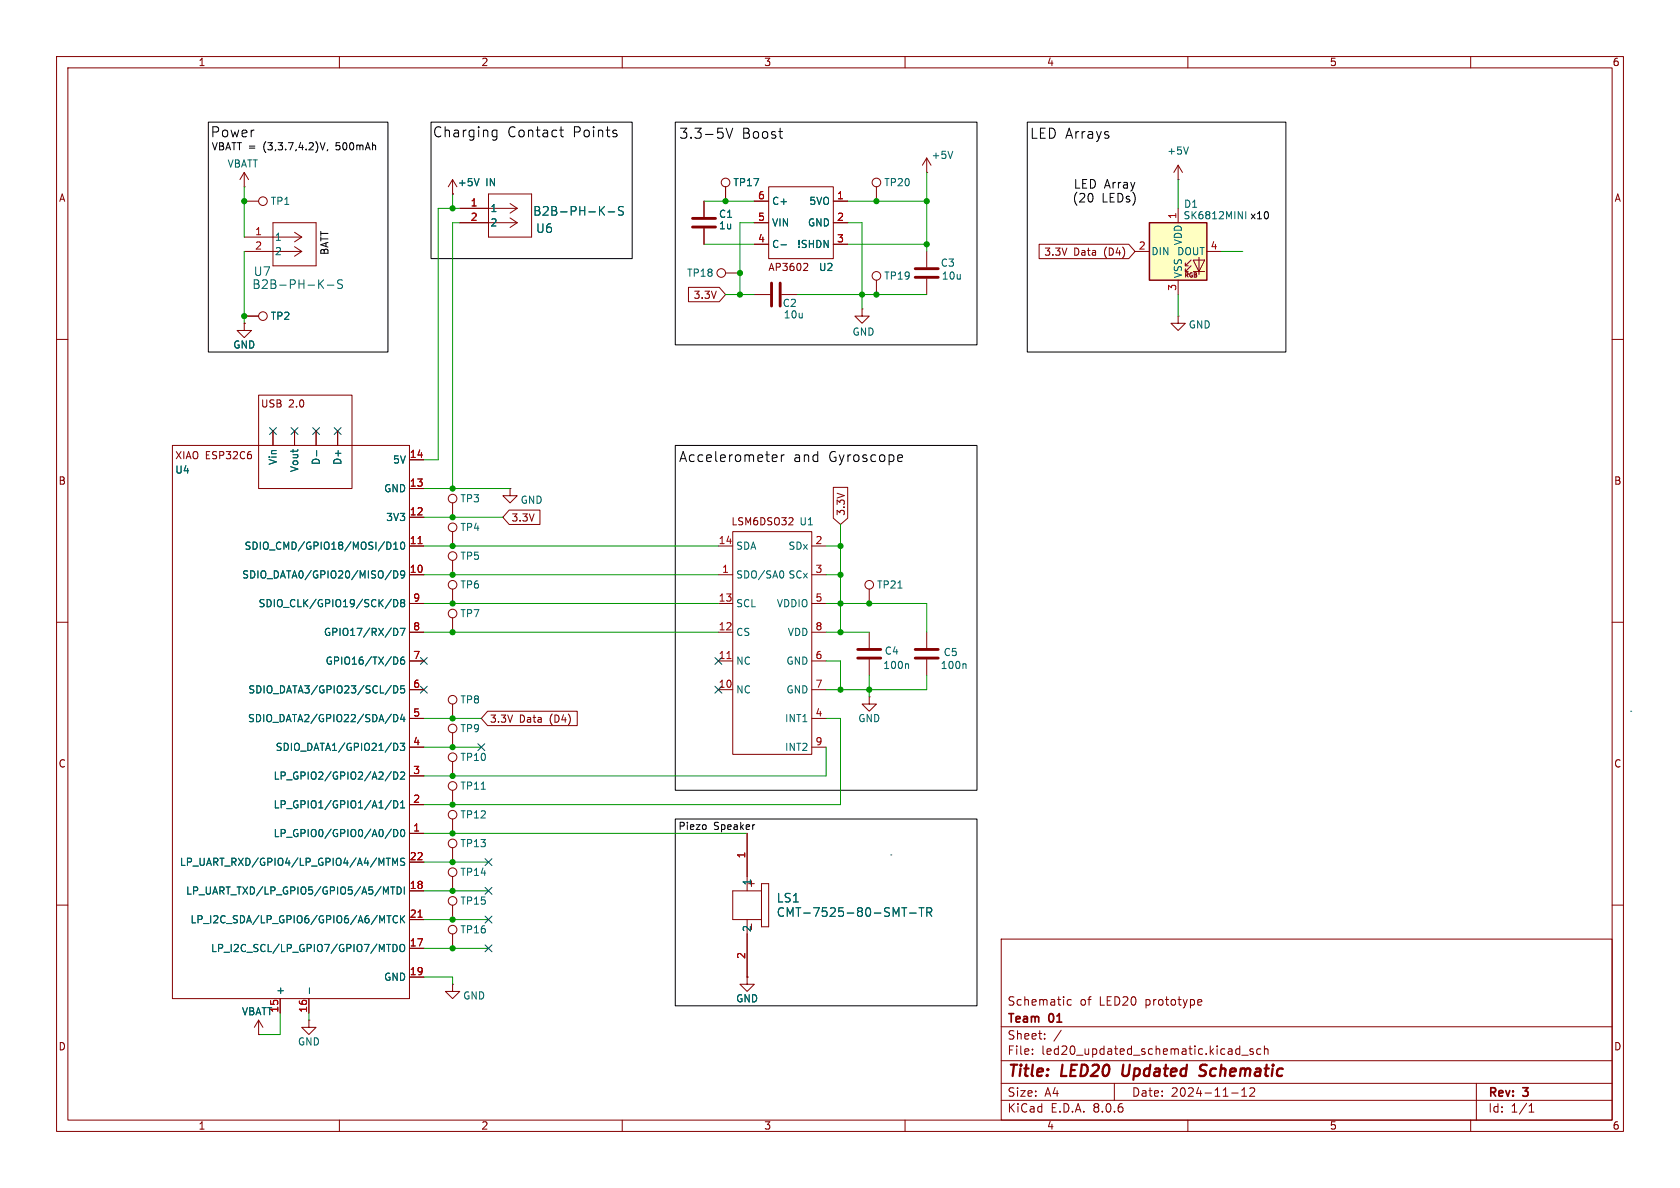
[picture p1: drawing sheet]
<svg xmlns="http://www.w3.org/2000/svg" width="297mm" height="210mm" viewBox="0 0 297 210" stroke-linecap="round" stroke-linejoin="round" font-family="sans-serif">
<g fill="none" stroke="#840000" stroke-width=".18">
<path d="M10 10h277v190h-277zM12 12h273v186h-273zM60 10v2M110 10v2M160 10v2M210 10v2M260 10v2M124.5 35.6v2.8M128.3 33v2.6M154.9 33v2.6M10 60h2M124.5 40.4v2.8"/>
<path d="M128.3 48.3h2.5M285 60h2M80 94v2.5M80 99.1v2.5M127 96.5h2.5M129.5 94h14v39.4h-14zM139.4 92.8h.8M140.1 91.6v.5M143.5 96.5h2.5M10 110h2M80 104.1v2.6M127 101.6h2.5"/>
<path d="M127 116.8h2.5M127 111.8h2.5M127 106.7h2.5M143.5 101.6h2.5M143.5 116.8h2.5M143.5 111.8h2.5M143.5 106.7h2.5M153.7 104.1v2.6M285 110h2M80 124.5v2.5M80 129.5v2.6M80 134.6v2.6"/>
<path d="M80 139.7v2.5M127 121.9h2.5M143.5 121.9h2.5M143.5 127h2.5M143.5 132.1h2.5M153.7 123.2v1.3h1.2l-1.2 1.2-1.3-1.2h1.3M153.7 123.2h.1M10 160h2M80 144.8v2.5M132.1 147.3v10.2M134.6 156.2h1.3v7.6h-1.3zM134.6 157.5h-5.1v5.1h5.1"/>
<path d="M285 160h2M80 165.1v2.5M132.1 172.7v1.3h1.2l-1.2 1.3-1.3-1.3h1.3M132.1 172.7h.1M132.1 162.6v10.1M132.8 163.3v1M177 166h108v32h-108zM189.4 176.8l-.4-.1-.3 .3v.4l.1 .2h.6M212 176.7l.4 .1 .1 .3-.8 .1M212.4 177.6l-.4 .1M60 198v2M110 198v2"/>
<path d="M160 198v2M177 194.5h108M177 191.5h108M177 187.5h108M177 181.5h108M182.5 186.3v.1M182.5 185.5v.1M184.7 183.6v.1M184.7 182.8v.1M187.6 182.1l-1.3 2M197 191.5v3M210 198v2"/>
<path d="M217.7 193.2h1.2M218.7 185.4l.5 .1M219.2 184.9v1.5M219.2 186.3l-.5 .1M219.5 186.5h1.2M219.5 193.8h.9M219.5 192.7l.5-.4v1.5M221 192.4l.5-.1 .2 .1 .1 .3-.9 1.1h.9M221.5 185.5l-.3-.1-.2 .2v.2l.5 .2v.3h-.5M222.9 185.5l-.4-.1-.3 .3v.4l.1 .2h.6M223.5 185.5l.2-.1 .4 .1 .1 .9M223.5 184.9v1.5"/>
<path d="M260 198v2M261 191.5v6.5M270.3 196.6h.9M270.3 195.5l.4-.4v1.5"/>
<circle cx="128.3" cy="32.3" r=".76"/>
<circle cx="154.9" cy="32.3" r=".76"/>
<circle cx="127.5" cy="48.3" r=".76"/>
<circle cx="80" cy="98.3" r=".76"/>
<circle cx="80" cy="93.2" r=".76"/>
<circle cx="80" cy="103.4" r=".76"/>
<circle cx="153.7" cy="103.4" r=".76"/>
<circle cx="80" cy="123.7" r=".76"/>
<circle cx="80" cy="138.9" r=".76"/>
<circle cx="80" cy="133.9" r=".76"/>
<circle cx="80" cy="128.8" r=".76"/>
<circle cx="80" cy="144" r=".76"/>
<circle cx="80" cy="164.3" r=".76"/>
</g>
<path d="M198.6 188.2l-.2 1.6 .3 .4M213 190a.85 .85 0 0 1-1 .1M213.1 188.2l-.7 .1a.46 .46 0 0 0-.3 .5 .46 .46 0 0 0 .4 .4l.5 .2" fill="none" stroke="#840000" stroke-width=".4"/>
<path d="M138.3 100.9a.79 .79 0 0 1 0 1.3M158.7 104h.8M85.1 139.5h.7M159.4 160.5h.9M159.9 160.5v1.5M160.8 161.4h1.2M162.5 160.5h.8M162.9 160.5v1.5M163.9 161.3l.7-.1 .1-.2v-.4l-.3-.1h-.5v1.5M164.2 161.3l.5 .7" fill="none" stroke="#006464" stroke-width=".18"/>
<path d="M128.5 116.4h.7" fill="none" stroke="#a90000" stroke-width=".18"/>
<path d="M122.4 38.6h4.1M122.4 40.1h4.1" fill="none" stroke="#840000" stroke-width=".51"/>
<path d="M203.2 39.4h10.2v10.1h-10.2z" fill="#ffffc2"/>
<g fill="none" stroke="#840000" stroke-width=".18">
<path d="M43.2 33h.1M43.2 35.6h2.5M43.2 30.5l-.8 1.3M43.2 30.5v2.5M43.2 30.5l.7 1.3M48.3 39.4h7.6v7.6h-7.6zM80 34.3h.1M80 31.8v2.5M80 31.8l.8 1.2M80 31.8l-.8 1.2M81.3 39.4h10.1M81.3 36.8h10.1"/>
<path d="M86.4 34.3h7.6v7.6h-7.6zM90.2 38.5l1.2 .9M90.2 36l1.2 .8M91.4 39.4l-1.2 .8M91.4 36.8l-1.2 .9M124.5 35.6v2.8M128.3 33v2.6M133.3 35.6h2.6M133.3 39.4h2.6M135.9 33h11.4v12.7h-11.4zM147.3 35.6h2.6M147.3 39.4h2.6"/>
<path d="M163.8 30.5h.1M163.8 27.9v2.6M163.8 27.9l-.7 1.3M163.8 27.9l.8 1.3M208.3 31.8h.1M208.3 29.2v2.6M208.3 36.8v2.6M208.3 29.2l-.8 1.3M208.3 29.2l.7 1.3M43.2 57.2v1.2h1.2l-1.2 1.3-1.3-1.3h1.3M43.2 57.2h.1M43.2 44.5h10.1"/>
<path d="M43.2 41.9h10.1M43.2 55.9h2.5M52.1 43.6l1.2 .9M52.1 41.1l1.2 .8M53.3 44.5l-1.2 .8M53.3 41.9l-1.2 .9M121.7 50.8h5.5l1.1 1.3-1.1 1.2h-5.5zM124.5 40.4v2.8M133.3 43.2h2.6M133.3 52.1h2.8M138.2 52.1h2.8M142.6 46.6l.2 .2-.1 .3-.7 .7h.8"/>
<path d="M147.3 43.2h2.6M152.4 54.6v1.3h1.3l-1.3 1.3-1.3-1.3h1.3M152.4 54.6h.1M154.9 49.5v2.6M163.8 44.5v2.7M163.8 49.3v2.8M183.7 43.2h15.8l1.2 1.3-1.2 1.2h-15.8zM200.7 44.5h2.5M208.3 55.9v1.3h1.2l-1.2 1.2-1.3-1.2h1.3M208.3 55.9h.1M208.3 49.5v2.6M209.5 48h.6"/>
<path d="M209.5 47h.6M210.6 47l-1.1 1v-.5M210.6 46l-1.1 1v-.5M210.9 46h2.1l-1 2zM210.9 48h2.1M212 45.5v3M213.4 44.5h2.5M30.5 78.7h41.9v97.8h-41.9zM45.7 69.9h16.5v16.5h-16.5zM48.3 76.2v2.5M52.1 76.2v2.5M55.9 76.2v2.5"/>
<path d="M59.7 76.2v2.5M72.4 96.5h2.5M72.4 91.4h2.5M72.4 86.4h2.5M72.4 81.3h2.5M80 88.9v2.5M90 90.2h5.5v2.5h-5.5l-1.1-1.3zM90.2 86.4v1.2h1.2l-1.2 1.3-1.3-1.3h1.3M90.2 86.4h.1M147.3 86.2h2.6v5.4l-1.3 1.1-1.3-1.1zM72.4 101.6h2.5M72.4 116.8h2.5"/>
<path d="M72.4 111.8h2.5M72.4 106.7h2.5M80 109.2v2.6M153.7 111.8v2.8M153.7 116.6v2.8M163.8 111.8v2.8M163.8 116.6v2.8M72.4 137.2h2.5M72.4 132.1h2.5M72.4 127h2.5M72.4 121.9h2.5M86.2 125.7h15.8v2.6h-15.8l-1.1-1.3z"/>
<path d="M72.4 147.3h2.5M72.4 157.5h2.5M72.4 142.2h2.5M72.4 152.4h2.5M80 149.9v2.5M80 154.9v2.6M132.1 147.3v7.6M49.5 176.5v2.6M54.6 176.5v2.6M72.4 167.6h2.5M72.4 172.7h2.5M72.4 162.6h2.5"/>
<path d="M80 174v1.3h1.3l-1.3 1.2-1.3-1.2h1.3M80 174h.1M80 160v2.6M132.1 172.7h.1M132.1 165.1v7.6M45.7 182.9h.1M45.7 180.3l-.7 1.3M45.7 180.3v2.6M45.7 180.3l.8 1.3M54.6 180.3v1.3h1.3l-1.3 1.3-1.3-1.3h1.3M54.6 180.3h.1"/>
<circle cx="46.5" cy="35.6" r=".76"/>
<circle cx="46.5" cy="55.9" r=".76"/>
<circle cx="154.9" cy="48.8" r=".76"/>
<circle cx="80" cy="88.1" r=".76"/>
<circle cx="80" cy="108.5" r=".76"/>
<circle cx="80" cy="149.1" r=".76"/>
<circle cx="80" cy="154.2" r=".76"/>
<circle cx="80" cy="159.3" r=".76"/>
</g>
<path d="M203.2 39.4h10.2v10.1h-10.2z" fill="none" stroke="#840000" stroke-width=".25"/>
<g fill="none" stroke="#006464" stroke-width=".18">
<path d="M84.7 31.6l-.4 1.2M106.2 37.2l.7 .8M106.9 36.5l-.9 .9M107.5 37.5h1.2M110.2 36.6l-.6-.1-.3 .3 .2 .4 .6 .3v.4l-.2 .1h-.6M168.4 26.7l-.4 1.3M210.1 26l-.4 1.2M218.9 37.4l.7 1.3v-1.3M220.2 37.4v1.3M56.6 50.1l.6 .9M57.2 49.5l-.9 .8M57.9 50.4h1.1"/>
<path d="M60.5 49.5h-.5l-.3 .3 .1 .3 .7 .3v.4l-.2 .2-.6-.1M138.1 43.3h.9M56 79.7v.9M68.4 95.8a.64 .64 0 0 1 .7 .7 .64 .64 0 0 1-.7 .6M69.6 97.1h.7M69.6 96.2l.4-.4v1.3M70.9 96l.2-.2a.68 .68 0 0 1 .5 .7 .68 .68 0 0 1-.5 .6l-.2-.1-.1-.4zM69.2 100.8l-1.1 1.7M69.2 105.9l-1.1 1.7M69.6 100.9a.64 .64 0 0 1 .7 .6 .64 .64 0 0 1-.7 .7zM69.6 106a.64 .64 0 0 1 .7 .6 .64 .64 0 0 1-.7 .7zM69.6 111.1a.64 .64 0 0 1 .7 .6 .64 .64 0 0 1-.7 .6"/>
<path d="M69.9 116.1a.68 .68 0 0 1 .4 .7 .68 .68 0 0 1-.4 .6M70.8 111.1h.8l-.5 1.2M71.1 106.5l-.3-.2 .3-.3h.2l.2 .2-.2 .3M71.1 106.5l-.3 .3 .1 .3 .2 .2 .3-.1 .1-.2v-.2l-.2-.3M71.1 106.5h.2M71.4 116.1l-.3 .1a.86 .86 0 0 0 0 1.2l.4-.1v-.4l-.2-.3-.4 .1-.1 .2M71.5 101.5l-.2 .2-.4-.1-.1-.1 .1-.5 .4-.1 .2 .1a.84 .84 0 0 1-.3 1.2h-.3M160.4 117.3l.2 .2v.7M170.6 117.3l.2 .2v.7M69.2 136.4l-1.1 1.6M69.2 126.2l-1.1 1.7M69.2 121.2l-1.1 1.6"/>
<path d="M69.6 121.2a.64 .64 0 0 1 .7 .7 .64 .64 0 0 1-.7 .6zM69.6 126.3a.64 .64 0 0 1 .7 .6 .64 .64 0 0 1-.7 .7zM69.6 136.5a.64 .64 0 0 1 .7 .6 .64 .64 0 0 1-.7 .6zM69.6 131.4a.64 .64 0 0 1 .7 .6 .64 .64 0 0 1-.7 .7M70.8 131.4h.7l-.4 .5 .4 .1v.5l-.2 .2-.5-.2M70.8 136.6l.5-.1 .2 .3-.7 .9h.7M71.1 126.2l-.3 1h.8M71.4 126.7v.9M71.5 121.2h-.6l-.1 .6 .2-.1 .4 .1 .1 .2v.4l-.2 .1-.5-.1M67.8 156.8l.4 .9 .4-.9v1.3M68.3 151.7h.7M68.6 151.7v1.3"/>
<path d="M69.1 156.8h.7M69.2 146.6l-1.1 1.6M69.2 141.5l-1.1 1.6M69.4 153v-1.3l.4 .9 .5-.9v1.3M69.4 156.8v1.3M69.6 141.5a.64 .64 0 0 1 .7 .7 .64 .64 0 0 1-.7 .6zM69.6 146.6a.64 .64 0 0 1 .7 .7 .64 .64 0 0 1-.7 .6zM70.2 156.8a.64 .64 0 0 1 .7 .6 .64 .64 0 0 1-.7 .7zM70.8 142.8h.7M70.8 141.9l.4-.4v1.3M70.9 146.8l.2-.2a.68 .68 0 0 1 .5 .7 .68 .68 0 0 1-.5 .6l-.2-.1-.1-.4zM71.5 156.8v1.3"/>
<path d="M71.5 151.8l-.4-.1-.3 .3 .1 .3 .6 .2v.4l-.2 .1-.5-.1M54.7 174.7v.9M67.5 162.8l.5-.9v1.2M68.3 166.9h.8M68.4 161.9h.7M68.8 161.9v1.2M69.5 166.9a.64 .64 0 0 1 .7 .7 .64 .64 0 0 1-.7 .6zM70.3 162a.6 .6 0 0 0-.9 .4 .6 .6 0 0 0 .6 .7l.3-.1M70.8 167.1l.2-.2a.43 .43 0 0 1 .5 .5v.4a.42 .42 0 0 1-.4 .4 .42 .42 0 0 1-.4-.4zM70.8 161.9v1.2M71 162.4l.5 .7M71.5 161.9l-.7 .7"/>
<path d="M159.4 160.5h.9M159.9 160.5v1.5M160.8 161.4h1.2M162.5 160.5h.8M162.9 160.5v1.5M163.9 161.3l.7-.1 .1-.2v-.4l-.3-.1h-.5v1.5M164.2 161.3l.5 .7"/>
</g>
<path d="M136.4 50v4.1M137.9 50v4.1M161.8 47.5h4.1M161.8 49h4.1M151.6 114.8h4.1M151.6 116.3h4.1M161.8 114.8h4.1M161.8 116.3h4.1" fill="none" stroke="#840000" stroke-width=".51"/>
<path d="M73.9 96.1h.7M73.9 162.1h.7" fill="none" stroke="#a90000" stroke-width=".18"/>
<g fill="none" stroke="#000" stroke-width=".18">
<path d="M36.8 21.6h31.8v40.6h-31.8zM56.6 25.2l.4 1.3 .5-1.3M57.9 26.4l-.1 .3M76.2 21.6h35.6v24.1h-35.6zM87.2 24.1h.6M87.2 23.1h.6M87.8 23v1.4a.48 .48 0 0 1-.7 .3M98.9 23h.7M99.2 22.4v1.5l.1 .2 .3 .1M108.8 23.6l.3 .2-.3 .4M108.8 23l.2 .1M119.4 21.6h53.3v39.4h-53.3z"/>
<path d="M128.4 22.7l.5 1.7 .6-1.7M137.7 23.3h.6M138.2 24.4h.1M181.6 21.6h45.7v40.6h-45.7zM119.4 78.7h53.3v61h-53.3zM136.8 80.4l.5 .1 .1 .3-.9 .2M137.3 81.5l-.5 .1M138.1 80.4v1.2M138.6 80.4l-.3 .1-.2 .2M159 80.4l.5 .1 .1 .3-.9 .2M159.5 81.5l-.5 .1M119.4 144.8h53.3v33h-53.3z"/>
<path d="M124.8 145.9v.6M133.3 145.8h.1"/>
</g>
<path d="M288.3 125.7h.1M157.5 151.1h.1" fill="none" stroke="#0000c2" stroke-width=".18"/>
<g fill="none" stroke="#009600" stroke-width=".18">
<path d="M43.2 33v8.9M80 34.3v2.5M81.3 36.8h-3.8v44.5h-2.6M81.3 39.4h-1.3v47M124.5 35.6h8.8M133.3 39.4h-2.5v12.7M149.9 39.4h2.5v15.2M149.9 35.6h13.9M163.8 30.5v14M208.3 31.8v5M43.2 44.5v12.7M124.5 43.2h8.8"/>
<path d="M128.3 52.1h5M141 52.1h22.8M149.9 43.2h13.9M208.3 52.1v3.8M215.9 44.5h3.8M74.9 86.4h15.3M74.9 96.5h52.1M74.9 91.4h14M146 96.5h2.6M148.6 92.7v19.1M74.9 111.8h52.1M74.9 106.7h52.1"/>
<path d="M74.9 101.6h52.1M146 111.8h7.7M146 116.8h2.6v5.1M146 106.7h17.8v5.1M146 101.6h2.6M153.7 119.4v3.8M163.8 119.4v2.5h-17.8M74.9 127h10.2M74.9 132.1h10.2M146 127h2.6v15.2h-73.7M146 132.1v5.1h-71.1M74.9 152.4h11.5"/>
<path d="M74.9 157.5h11.5M74.9 147.3h57.2M49.5 179.1v3.8h-3.8M54.6 179.1v1.2M74.9 162.6h11.5M74.9 167.6h11.5M74.9 172.7h5.1v1.3"/>
</g>
<g fill="none" stroke="#000084" stroke-width=".18">
<path d="M47.7 75.6l1.2 1.2M48.9 75.6l-1.2 1.2M51.5 75.6l1.2 1.2M52.7 75.6l-1.2 1.2M55.3 75.6l1.2 1.2M56.5 75.6l-1.2 1.2M59.1 75.6l1.2 1.2M60.3 75.6l-1.2 1.2M74.3 116.2l1.2 1.2M75.5 116.2l-1.2 1.2M126.4 116.2l1.2 1.2M127.6 116.2l-1.2 1.2"/>
<path d="M74.3 121.3l1.2 1.2M75.5 121.3l-1.2 1.2M84.5 131.5l1.2 1.2M85.7 131.5l-1.2 1.2M126.4 121.3l1.2 1.2M127.6 121.3l-1.2 1.2M85.8 156.9l1.2 1.2M85.8 151.8l1.2 1.2M87 156.9l-1.2 1.2M87 151.8l-1.2 1.2M85.8 162l1.2 1.2M85.8 167l1.2 1.2"/>
<path d="M87 162l-1.2 1.2M87 167l-1.2 1.2"/>
</g>
<g fill="#009600" stroke="#009600" stroke-width=".18">
<circle cx="154.9" cy="52.1" r=".46"/>
<circle cx="152.4" cy="52.1" r=".46"/>
<circle cx="163.8" cy="43.2" r=".46"/>
<circle cx="163.8" cy="35.6" r=".46"/>
<circle cx="154.9" cy="35.6" r=".46"/>
<circle cx="153.7" cy="121.9" r=".46"/>
<circle cx="148.6" cy="121.9" r=".46"/>
<circle cx="148.6" cy="106.7" r=".46"/>
<circle cx="153.7" cy="106.7" r=".46"/>
<circle cx="148.6" cy="101.6" r=".46"/>
<circle cx="148.6" cy="96.5" r=".46"/>
<circle cx="148.6" cy="111.8" r=".46"/>
<circle cx="80" cy="157.5" r=".46"/>
<circle cx="80" cy="152.4" r=".46"/>
<circle cx="80" cy="162.6" r=".46"/>
<circle cx="80" cy="36.8" r=".46"/>
<circle cx="130.8" cy="52.1" r=".46"/>
<circle cx="130.8" cy="48.3" r=".46"/>
<circle cx="80" cy="86.4" r=".46"/>
<circle cx="128.3" cy="35.6" r=".46"/>
<circle cx="43.2" cy="55.9" r=".46"/>
<circle cx="43.2" cy="35.6" r=".46"/>
<circle cx="80" cy="127" r=".46"/>
<circle cx="80" cy="111.8" r=".46"/>
<circle cx="80" cy="96.5" r=".46"/>
<circle cx="80" cy="106.7" r=".46"/>
<circle cx="80" cy="101.6" r=".46"/>
<circle cx="80" cy="91.4" r=".46"/>
<circle cx="80" cy="132.1" r=".46"/>
<circle cx="80" cy="167.6" r=".46"/>
<circle cx="80" cy="142.2" r=".46"/>
<circle cx="80" cy="137.2" r=".46"/>
<circle cx="80" cy="147.3" r=".46"/>
</g>
<g font-size="2.8" fill="#840000">
<text x="178" y="190.9">Title:</text>
<text x="187.7" y="190.9">LED20</text>
<text x="199.2" y="190.9">Updated</text>
<text x="213.7" y="190.9">Schematic</text>
</g>
<g font-size="2.5">
<text x="37.2" y="24.5">Power</text>
<text x="76.4" y="24.5">Charging</text>
<text x="89.7" y="24.5">Contact</text>
<text x="101.3" y="24.5">Points</text>
<text x="120" y="24.7">3.3-5V</text>
<text x="131.1" y="24.7">Boost</text>
<text x="182" y="24.7">LED Arrays</text>
<text x="120" y="81.9">Accelerometer</text>
<text x="140.2" y="81.9">and</text>
<text x="146.5" y="81.9">Gyroscope</text>
</g>
<g font-size="2.1">
<text x="189.7" y="33.5">LED Array</text>
<text x="189.5" y="36">(20</text>
<text x="194.7" y="36">LEDs)</text>
</g>
<g font-size="2.1" fill="#006464">
<text x="94.2" y="38.3">B2B-PH-K-S</text>
<text x="94.7" y="41.4">U6</text>
<text x="44.5" y="51.3">B2B-PH-K-S</text>
<text x="44.8" y="49">U7</text>
<text x="137.2" y="159.7">LS1</text>
<text x="137.2" y="162.3">CMT-7525-80-SMT-TR</text>
</g>
<g font-size="2.1" fill="#840000">
<text x="178" y="178">Schematic</text>
<text x="190.9" y="178">of</text>
<text x="194.4" y="178">LED20</text>
<text x="202.6" y="178">prototype</text>
<text x="178" y="184">Sheet:</text>
<text x="178" y="181.2">Team</text>
<text x="185.5" y="181.2">01</text>
<text x="178" y="186.7">File:</text>
<text x="184.1" y="186.7">led20_updated_schematic.kicad_sch</text>
<text x="178" y="196.9">KiCad</text>
<text x="178" y="194.1">Size:</text>
<text x="184.7" y="194.1">A4</text>
<text x="185.7" y="196.9">E.D.A.</text>
<text x="193.3" y="196.9">8.0.6</text>
<text x="200" y="194.1">Date:</text>
<text x="207" y="194.1">2024-11-12</text>
<text x="263" y="194.3">Rev:</text>
<text x="263" y="196.9">Id:</text>
<text x="267.1" y="196.9">1/1</text>
<text x="269.4" y="194.3">3</text>
</g>
<g font-size="1.8" fill="#840000">
<text x="35" y="11.9">1</text>
<text x="85" y="11.9">2</text>
<text x="135" y="11.9">3</text>
<text x="185" y="11.9">4</text>
<text x="235" y="11.9">5</text>
<text x="285" y="11.9">6</text>
<text x="10.3" y="35.9">A</text>
<text x="285.3" y="35.9">A</text>
<text x="184.5" y="45.4">3.3V</text>
<text x="189.8" y="45.4">Data</text>
<text x="195.3" y="45.4">(D4)</text>
<text x="122.5" y="53">3.3V</text>
<text x="135.7" y="48.1">AP3602</text>
<text x="46" y="72.2">USB</text>
<text x="51" y="72.2">2.0</text>
<text x="30.9" y="81.4">XIAO ESP32C6</text>
<text x="10.3" y="85.9">B</text>
<text x="285.3" y="85.9">B</text>
<text x="90.3" y="92.4">3.3V</text>
<text x="129.2" y="93.1">LSM6DSO32</text>
<text x="149.5" y="91.3" transform="rotate(-90 149.5 91.3)">3.3V</text>
<text x="86.5" y="128">3.3V</text>
<text x="91.8" y="128">Data</text>
<text x="97.3" y="128">(D4)</text>
<text x="10.3" y="135.9">C</text>
<text x="285.3" y="135.9">C</text>
<text x="10.3" y="185.9">D</text>
<text x="285.3" y="185.9">D</text>
<text x="35" y="199.9">1</text>
<text x="85" y="199.9">2</text>
<text x="135" y="199.9">3</text>
<text x="185" y="199.9">4</text>
<text x="235" y="199.9">5</text>
<text x="285" y="199.9">6</text>
</g>
<g font-size="1.8">
<text x="37.3" y="26.8">VBATT =</text>
<text x="46.6" y="26.8">(3,3.7,4.2)V,</text>
<text x="59.7" y="26.8">500mAh</text>
<text x="220.9" y="39">x10</text>
<text x="58.3" y="45.2" transform="rotate(-90 58.3 45.2)">BATT</text>
<text x="119.8" y="146.9">Piezo</text>
<text x="126.2" y="146.9">Speaker</text>
</g>
<g font-size="1.8" fill="#006464">
<text x="40.1" y="29.8">VBATT</text>
<text x="164.6" y="28.3">+5V</text>
<text x="206.2" y="27.5">+5V</text>
<text x="80.8" y="33.1">+5V</text>
<text x="85.9" y="33.1">IN</text>
<text x="129.5" y="33.1">TP17</text>
<text x="156.2" y="33.1">TP20</text>
<text x="47.8" y="36.4">TP1</text>
<text x="86.6" y="37.7">1</text>
<text x="86.6" y="40.2">2</text>
<text x="127" y="38.7">C1</text>
<text x="127" y="40.7">1u</text>
<text x="136.4" y="40.2">VIN</text>
<text x="136.4" y="36.4">C+</text>
<text x="142.7" y="40.2">GND</text>
<text x="143" y="36.4">5VO</text>
<text x="209.1" y="39">SK6812MINI</text>
<text x="209.2" y="36.9">D1</text>
<text x="48.5" y="42.8">1</text>
<text x="48.5" y="45.3">2</text>
<text x="136.4" y="44">C-</text>
<text x="140.9" y="44">!SHDN</text>
<text x="166.2" y="47.3">C3</text>
<text x="203.5" y="45.3">DIN</text>
<text x="208" y="45.3">DOUT</text>
<text x="209.1" y="43.5" transform="rotate(-90 209.1 43.5)">VDD</text>
<text x="121.4" y="49.1">TP18</text>
<text x="144.7" y="48.1">U2</text>
<text x="156.2" y="49.6">TP19</text>
<text x="166.4" y="49.6">10u</text>
<text x="209.1" y="49.3" transform="rotate(-90 209.1 49.3)">VSS</text>
<text x="47.8" y="56.7">TP2</text>
<text x="138.3" y="54.5">C2</text>
<text x="138.5" y="56.5">10u</text>
<text x="150.6" y="59.5">GND</text>
<text x="210.1" y="58.3">GND</text>
<text x="41.1" y="61.8">GND</text>
<text x="30.9" y="83.9">U4</text>
<text x="49.1" y="82.3" transform="rotate(-90 49.1 82.3)">Vin</text>
<text x="52.9" y="83.6" transform="rotate(-90 52.9 83.6)">Vout</text>
<text x="56.7" y="82.3" transform="rotate(-90 56.7 82.3)">D-</text>
<text x="60.6" y="82.3" transform="rotate(-90 60.6 82.3)">D+</text>
<text x="69.4" y="82.1">5V</text>
<text x="67.8" y="87.2">GND</text>
<text x="81.3" y="89">TP3</text>
<text x="91.9" y="89.3">GND</text>
<text x="68.2" y="92.3">3V3</text>
<text x="81.3" y="94.1">TP4</text>
<text x="141.2" y="93.1">U1</text>
<text x="43.1" y="97.4">SDIO_CMD/GPIO18/MOSI/D10</text>
<text x="81.3" y="99.2">TP5</text>
<text x="130" y="97.4">SDA</text>
<text x="139.3" y="97.4">SDx</text>
<text x="42.7" y="102.5">SDIO_DATA0/GPIO20/MISO/D9</text>
<text x="45.6" y="107.5">SDIO_CLK/GPIO19/SCK/D8</text>
<text x="81.3" y="104.2">TP6</text>
<text x="130" y="102.5">SDO/SA0</text>
<text x="130" y="107.5">SCL</text>
<text x="137.2" y="107.5">VDDIO</text>
<text x="139.3" y="102.5">SCx</text>
<text x="154.9" y="104.2">TP21</text>
<text x="57.2" y="112.6">GPIO17/RX/D7</text>
<text x="81.3" y="109.3">TP7</text>
<text x="130" y="112.6">CS</text>
<text x="139.2" y="112.6">VDD</text>
<text x="57.5" y="117.7">GPIO16/TX/D6</text>
<text x="130" y="117.7">NC</text>
<text x="138.9" y="117.7">GND</text>
<text x="156" y="118.5">100n</text>
<text x="156.3" y="115.9">C4</text>
<text x="166.2" y="118.5">100n</text>
<text x="166.7" y="116.2">C5</text>
<text x="43.8" y="122.8">SDIO_DATA3/GPIO23/SCL/D5</text>
<text x="81.3" y="124.6">TP8</text>
<text x="130" y="122.8">NC</text>
<text x="138.9" y="122.8">GND</text>
<text x="43.7" y="127.9">SDIO_DATA2/GPIO22/SDA/D4</text>
<text x="81.3" y="129.6">TP9</text>
<text x="138.7" y="127.9">INT1</text>
<text x="151.6" y="127.9">GND</text>
<text x="48.6" y="132.9">SDIO_DATA1/GPIO21/D3</text>
<text x="81.3" y="134.7">TP10</text>
<text x="138.7" y="132.9">INT2</text>
<text x="48.3" y="143.1">LP_GPIO1/GPIO1/A1/D1</text>
<text x="48.3" y="138">LP_GPIO2/GPIO2/A2/D2</text>
<text x="81.3" y="139.8">TP11</text>
<text x="48.3" y="148.2">LP_GPIO0/GPIO0/A0/D0</text>
<text x="81.3" y="144.9">TP12</text>
<text x="81.3" y="150">TP13</text>
<text x="31.7" y="153.3">LP_UART_RXD/GPIO4/LP_GPIO4/A4/MTMS</text>
<text x="81.3" y="155">TP14</text>
<text x="32.8" y="158.3">LP_UART_TXD/LP_GPIO5/GPIO5/A5/MTDI</text>
<text x="81.3" y="160.1">TP15</text>
<text x="132.9" y="156.6" transform="rotate(-90 132.9 156.6)">1</text>
<text x="33.6" y="163.4">LP_I2C_SDA/LP_GPIO6/GPIO6/A6/MTCK</text>
<text x="81.3" y="165.2">TP16</text>
<text x="132.9" y="164.8" transform="rotate(-90 132.9 164.8)">2</text>
<text x="37.2" y="168.5">LP_I2C_SCL/LP_GPIO7/GPIO7/MTDO</text>
<text x="67.8" y="173.6">GND</text>
<text x="42.7" y="179.7">VBATT</text>
<text x="50.4" y="176" transform="rotate(-90 50.4 176)">+</text>
<text x="81.8" y="176.9">GND</text>
<text x="130" y="177.4">GND</text>
<text x="52.6" y="185">GND</text>
</g>
<g font-size="1.8" fill="#a90000">
<text x="133.9" y="35.3">6</text>
<text x="147.9" y="35.3">1</text>
<text x="45" y="41.7">1</text>
<text x="83.1" y="36.6">1</text>
<text x="83.1" y="39.1">2</text>
<text x="133.9" y="39.1">5</text>
<text x="147.9" y="39.1">2</text>
<text x="208" y="38.8" transform="rotate(-90 208 38.8)">1</text>
<text x="45" y="44.2">2</text>
<text x="133.9" y="42.9">4</text>
<text x="147.9" y="42.9">3</text>
<text x="201.2" y="44.2">2</text>
<text x="213.9" y="44.2">4</text>
<text x="208" y="51.5" transform="rotate(-90 208 51.5)">3</text>
<text x="72.3" y="81">14</text>
<text x="72.3" y="86.1">13</text>
<text x="72.3" y="91.2">12</text>
<text x="72.3" y="101.3">10</text>
<text x="72.3" y="96.3">11</text>
<text x="127" y="96.3">14</text>
<text x="127.6" y="101.3">1</text>
<text x="144.1" y="96.3">2</text>
<text x="144.1" y="101.3">3</text>
<text x="73" y="106.4">9</text>
<text x="127" y="106.4">13</text>
<text x="144.1" y="106.4">5</text>
<text x="73" y="111.5">8</text>
<text x="127" y="111.5">12</text>
<text x="144.1" y="111.5">8</text>
<text x="73" y="116.6">7</text>
<text x="127" y="116.6">11</text>
<text x="144.1" y="116.6">6</text>
<text x="73" y="121.7">6</text>
<text x="127" y="121.7">10</text>
<text x="144.1" y="121.7">7</text>
<text x="73" y="131.8">4</text>
<text x="73" y="126.7">5</text>
<text x="144.1" y="126.7">4</text>
<text x="144.1" y="131.8">9</text>
<text x="73" y="136.9">3</text>
<text x="73" y="142">2</text>
<text x="73" y="147.1">1</text>
<text x="72.3" y="152.1">22</text>
<text x="131.8" y="151.8" transform="rotate(-90 131.8 151.8)">1</text>
<text x="72.3" y="157.2">18</text>
<text x="72.3" y="167.4">17</text>
<text x="72.3" y="162.3">21</text>
<text x="72.3" y="172.5">19</text>
<text x="131.8" y="169.6" transform="rotate(-90 131.8 169.6)">2</text>
<text x="49.3" y="179.1" transform="rotate(-90 49.3 179.1)">15</text>
<text x="54.4" y="179.1" transform="rotate(-90 54.4 179.1)">16</text>
</g>
<text font-size="1.1" fill="#840000" x="209.3" y="49.3">RGB</text>
</svg>
